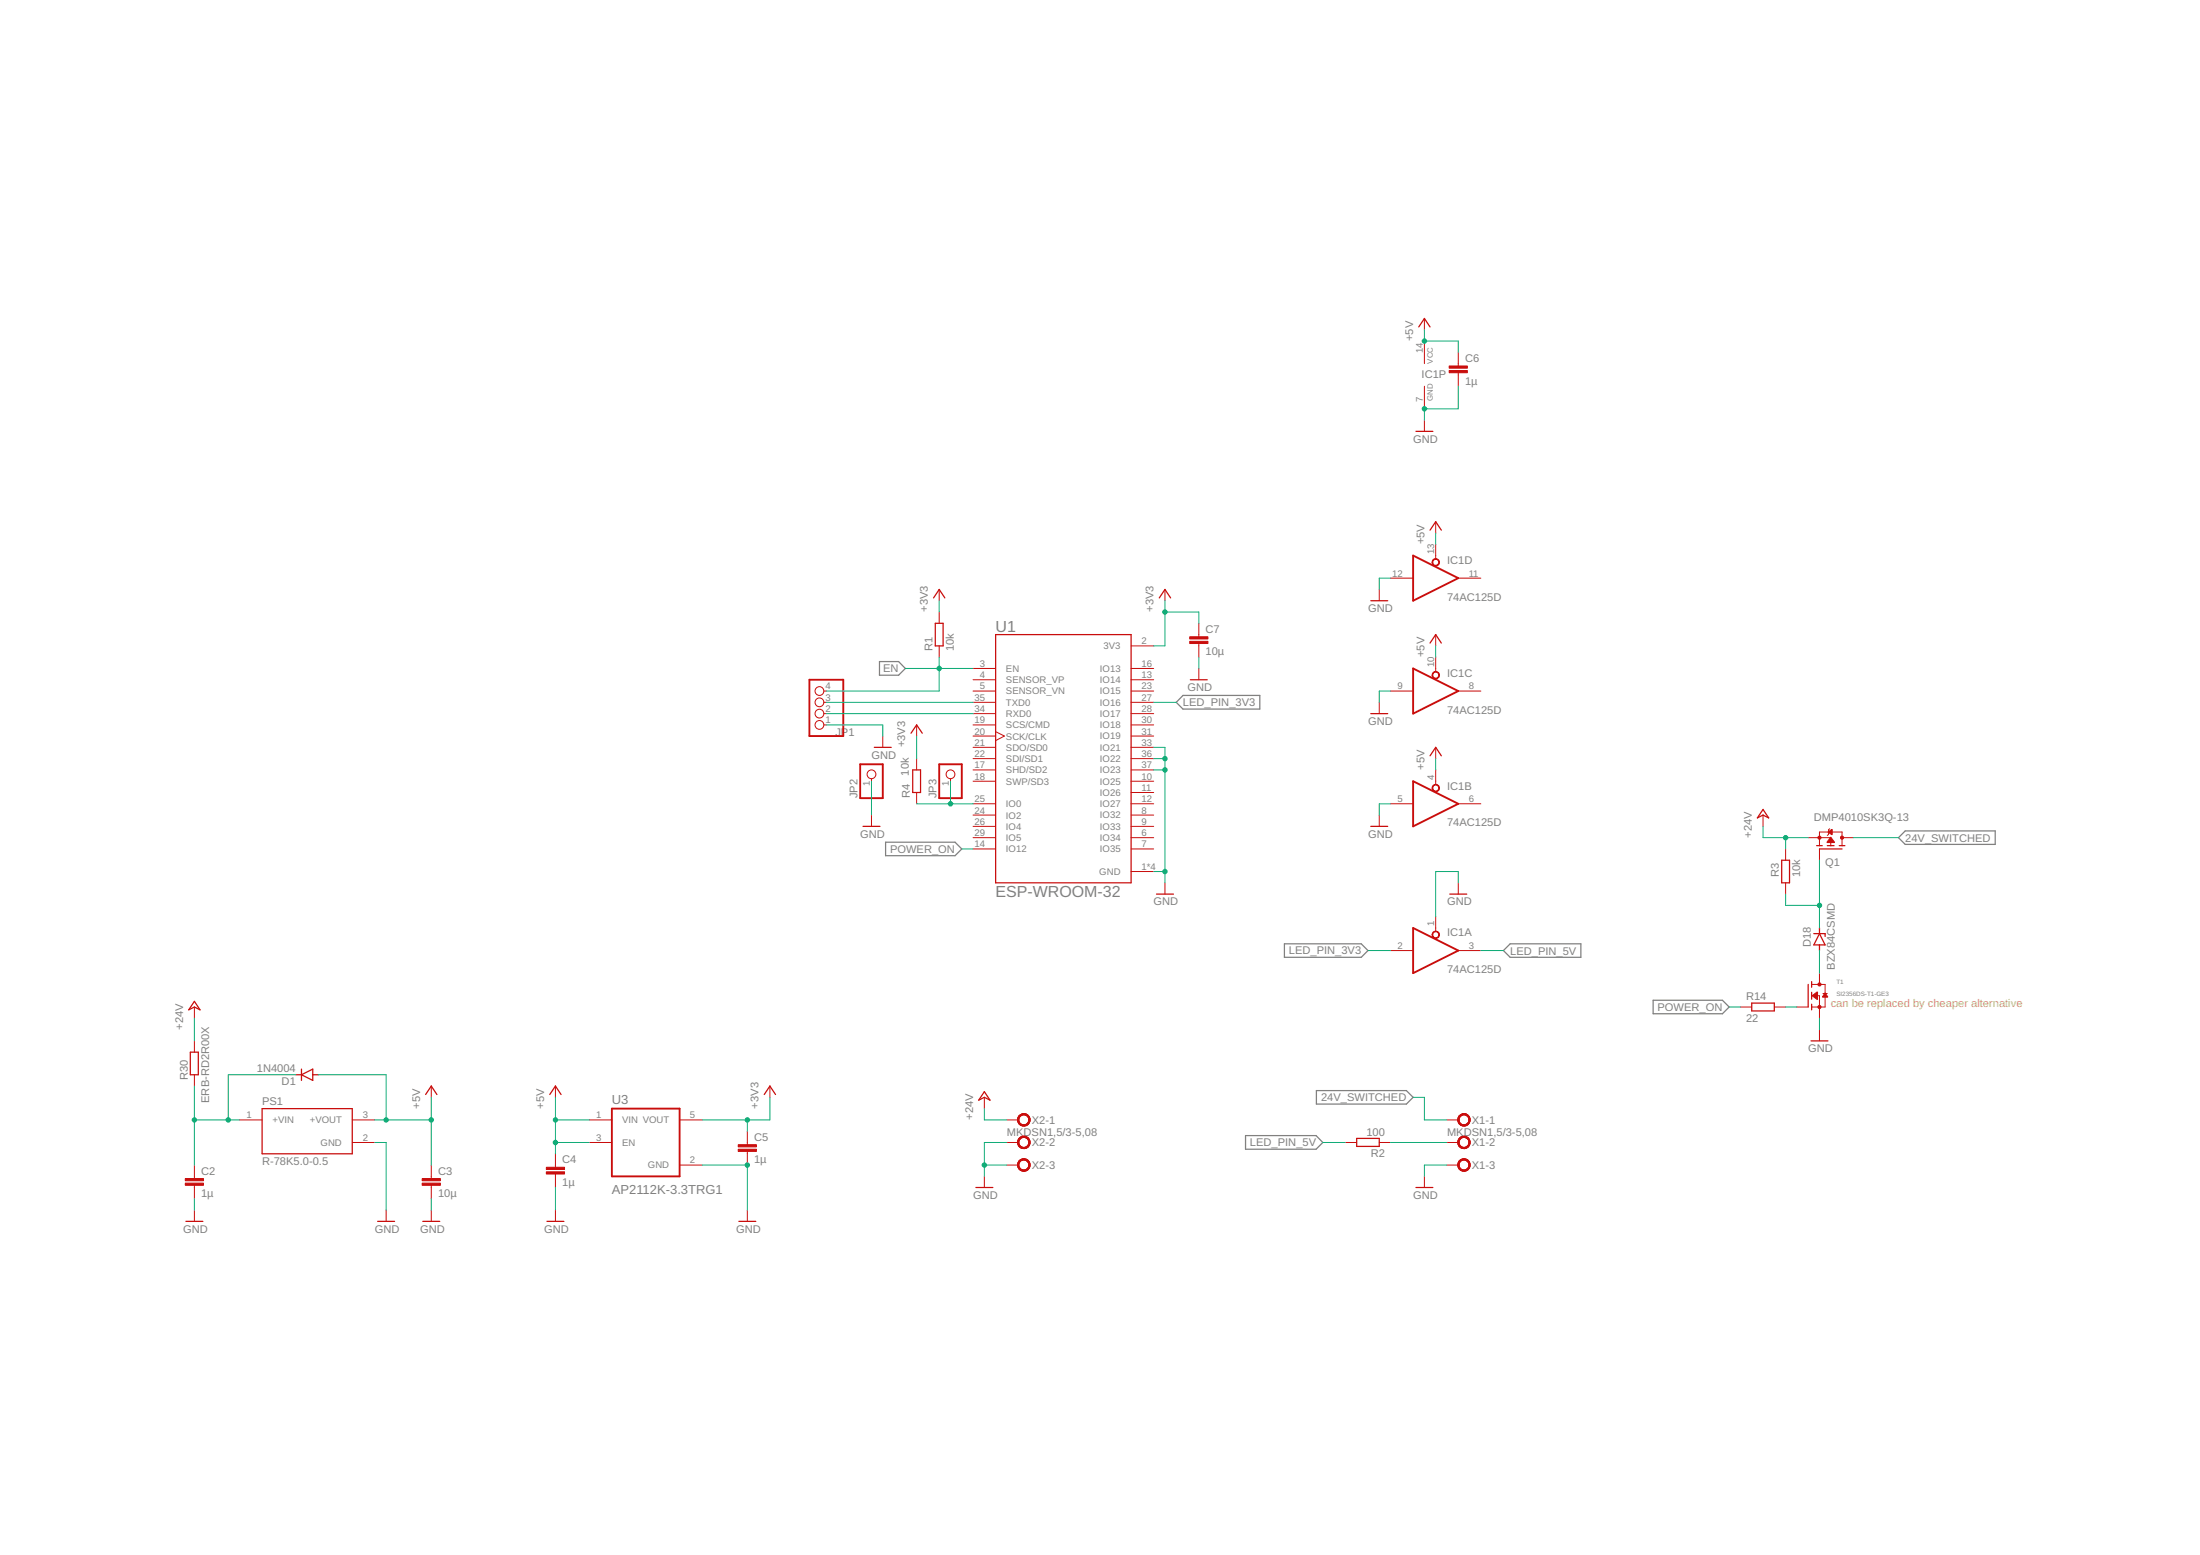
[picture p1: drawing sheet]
<svg xmlns="http://www.w3.org/2000/svg" width="297mm" height="210mm" viewBox="0 0 297 210" stroke-linecap="round" stroke-linejoin="round" font-family="sans-serif">
<path d="M118.7 89.3h2.6l.9 .9-.9 .9h-2.6zM159.7 93.9h10.4v1.8h-10.4l-.9-.9zM119.6 113.7h9.3l1 .9-1 .9h-9.3zM256.3 113.1l.9-.9h12.2v1.8h-12.2zM173.4 127.4h10.4l.9 .9-.9 .9h-10.4zM203 128.3l.9-.9h9.5v1.8h-9.5zM223.2 135h9.4l.9 .9-.9 .9h-9.4zM168.2 153.3h9.5l.9 .9-.9 .9h-9.5zM177.7 147.2h12.2l.9 .9-.9 .9h-12.2z" fill="none" stroke="#808080" stroke-width=".17"/>
<g fill="none" stroke="#c90d0c" stroke-width=".17">
<path d="M191.2 58.2h2.3M191.6 44.1l.7-1.1 .8 1.1M193.1 71.6l.7-1.2 .8 1.2M123 99l.8-1.1 .7 1.1M126 80.7l.8-1.1 .8 1.1M126.3 84.1h1v3.1h-1zM134.4 85.7h18.3v33.5h-18.3zM156.5 80.7l.8-1.1 .8 1.1M160.7 91.8h2.3M185.1 96.3h2.3M185.1 81.1h2.3M193.1 86.8l.7-1.1 .8 1.1"/>
<path d="M116.5 111.5h2.3M118 100.9h2.3M123.2 103.9h1.1v3.1h-1.1zM185.1 111.5h2.3M193.1 102l.7-1.1 .8 1.1M238 109.3l.8 1.1-.8-.4-.7 .4zM240.6 116.1h1v3.1h-1zM245.3 114.2h.7M245.7 114.6h3M246.7 114.2h.9M248.3 114.2h.8M26.2 135.2l.8 1.1-.8-.4-.7 .4z"/>
<path d="M156.1 120.7h2.3M195.7 120.7h2.3M236.5 135.4h3.1v1.1h-3.1zM244.1 132.9v3M244.6 132.5v.8M244.6 133.9v1M244.6 135.6v.7M244.9 126h1.5v.4M245.7 126l.7 1.6h-1.5zM245.7 125.3v.7M245.7 127.6v.7M25.7 142h1.1v3.1h-1.1z"/>
<path d="M35.4 149.6h12.2v6.1h-12.2zM40 145.1h.7M40.7 145.1l1.5-.8v1.5zM40.7 144.3v1.5M42.2 145.1h.8M57.5 147.7l.7-1.1 .8 1.1M74.2 147.7l.8-1.1 .8 1.1M103.2 147.7l.7-1.1 .8 1.1M132.9 147.4l.8 1.1-.8-.4-.8 .4zM183.2 153.7h3v1h-3zM244.5 140.5h2.3M25.1 164.9h2.3"/>
<path d="M51 164.9h2.3M57.1 164.9h2.3M73.9 164.9h2.2M99.8 164.9h2.2M131.8 160.3h2.2M191.2 160.3h2.3"/>
</g>
<g fill="none" stroke="#c90d0c" stroke-width=".14">
<path d="M192.3 43v1.5M192.3 46v3.1M192.3 52.1v3.1M192.3 56.7v1.5M196.9 47.6v1.8M196.9 50.3v1.8M126.8 79.6v1.5M157.3 79.6v1.5M186.2 79.6v1.5M187.7 78h3.1M193.8 70.4v1.5M193.8 73.5v1.9"/>
<path d="M196.9 78h3M111.2 93.3h.4M111.2 94.8h.4M111.2 96.3h.4M111.2 97.9h.4M119.2 99.4v1.5M123.8 97.9v1.5M126.8 82.6v1.5M126.8 87.2v1.5M131.4 90.2h3M131.4 91.8h3M131.4 93.3h3"/>
<path d="M131.4 94.8h3M131.4 96.3h3M131.4 97.9h3M131.4 99.4h3M134.4 98.8l1.2 .6-1.2 .6M152.7 87.2h3.1M152.7 90.2h3.1M152.7 91.8h3.1M152.7 93.3h3.1M152.7 94.8h3.1M152.7 96.3h3.1M152.7 97.9h3.1"/>
<path d="M152.7 99.4h3.1M161.9 84.1v1.9M161.9 86.9v1.8M161.9 90.2v1.6M186.2 94.8v1.5M187.7 93.3h3.1M193.8 85.7v1.5M193.8 88.7v2M196.9 93.3h3M117.7 105.1v.4M117.7 110v1.5M123.8 102.4v1.5"/>
<path d="M123.8 107v1.5M128.3 105.1v.4M131.4 113.1h3M131.4 114.6h3M131.4 105.5h3M131.4 103.9h3M131.4 100.9h3M131.4 102.4h3M131.4 108.5h3M131.4 110h3M131.4 111.5h3M152.7 117.6h3.1"/>
<path d="M152.7 113.1h3.1M152.7 114.6h3.1M152.7 105.5h3.1M152.7 103.9h3.1M152.7 100.9h3.1M152.7 102.4h3.1M152.7 108.5h3.1M152.7 110h3.1M152.7 111.5h3.1M152.7 107h3.1M157.3 119.2v1.5M186.2 110v1.5"/>
<path d="M187.7 108.5h3.1M193.8 100.9v1.5M193.8 103.9v2M196.9 108.5h3M196.9 119.2v1.5M238 110v1.5M241.1 114.6v1.5M241.1 119.2v1.5M244.1 113.1h3.1v1.1M245.7 114.2v-1.9h3v1.9M245.7 114.6v1.5M247 111.9l-.1 .1v.6l-.2 .2"/>
<path d="M248.7 113.1h1.5M26.2 135.9v1.6M187.7 128.3h3.1M193.8 123.7v2M196.9 128.3h3M235 135.9h1.5M239.6 135.9h1.5M242.6 135.9h1.5M244.6 134.4h1.1v3.1M244.6 132.9h1.8v3h-1.8M245.7 131.4v1.5M245.7 139v1.5"/>
<path d="M246.1 134.1h.6M26.2 140.5v1.5M26.2 145.1v1.5M26.2 157.3v1.8M26.2 160v1.8M32.3 151.2h3.1M47.6 151.2h3M47.6 154.2h3M58.2 146.6v1.5M58.2 157.3v1.8M58.2 160v1.8M75 146.6v1.5"/>
<path d="M75 155.7v1.9M75 158.5v1.8M79.6 151.2h3M79.6 154.2h3M91.8 151.2h3M91.8 157.3h3M100.9 152.7v1.8M100.9 155.4v1.9M103.9 146.6v1.5M132.9 148.1v1.5M132.9 158.8v1.5M136 151.2h1.5"/>
<path d="M136 154.2h1.5M136 157.3h1.5M181.7 154.2h1.5M186.2 154.2h1.5M192.3 158.8v1.5M195.4 151.2h1.5M195.4 154.2h1.5M195.4 157.3h1.5M26.2 163.3v1.6M52.1 163.3v1.6M58.2 163.3v1.6M75 163.3v1.6"/>
<path d="M100.9 163.3v1.6"/>
<circle cx="110.6" cy="94.8" r=".59"/>
<circle cx="110.6" cy="97.9" r=".59"/>
<circle cx="110.6" cy="96.3" r=".59"/>
<circle cx="110.6" cy="93.3" r=".59"/>
<circle cx="117.7" cy="104.5" r=".59"/>
<circle cx="128.3" cy="104.5" r=".59"/>
</g>
<g fill="#c90d0c" stroke="#c90d0c" stroke-width=".14">
<path d="M197 150.6a.83 .83 0 0 1 1.3 .1 .83 .83 0 0 1-.4 1.2 .83 .83 0 0 1-1.1-.7h.2a.68 .68 0 0 1 .9-.7 .68 .68 0 0 1 .2 1.1 .68 .68 0 0 1-1.1-.2v-.2h-.2z" fill-rule="evenodd"/>
<path d="M197 150.6a.83 .83 0 0 1 1.3 .1 .83 .83 0 0 1-.4 1.2 .83 .83 0 0 1-1.1-.7h.2a.68 .68 0 0 1 .9-.7 .68 .68 0 0 1 .2 1.1 .68 .68 0 0 1-1.1-.2v-.2h-.2z" fill-rule="evenodd"/>
<path d="M197 150.6a.83 .83 0 0 1 1.3 .1 .83 .83 0 0 1-.4 1.2 .83 .83 0 0 1-1.1-.7h.2a.68 .68 0 0 1 .9-.7 .68 .68 0 0 1 .2 1.1 .68 .68 0 0 1-1.1-.2v-.2h-.2z" fill-rule="evenodd"/>
<path d="M197 153.7a.83 .83 0 0 1 1.3 0 .83 .83 0 0 1-.4 1.3 .83 .83 0 0 1-1.1-.8h.2a.68 .68 0 0 1 .9-.6 .68 .68 0 0 1 .2 1.1 .68 .68 0 0 1-1.1-.3v-.2h-.2z" fill-rule="evenodd"/>
<path d="M197 153.7a.83 .83 0 0 1 1.3 0 .83 .83 0 0 1-.4 1.3 .83 .83 0 0 1-1.1-.8h.2a.68 .68 0 0 1 .9-.6 .68 .68 0 0 1 .2 1.1 .68 .68 0 0 1-1.1-.3v-.2h-.2z" fill-rule="evenodd"/>
<path d="M197 153.7a.83 .83 0 0 1 1.3 0 .83 .83 0 0 1-.4 1.3 .83 .83 0 0 1-1.1-.8h.2a.68 .68 0 0 1 .9-.6 .68 .68 0 0 1 .2 1.1 .68 .68 0 0 1-1.1-.3v-.2h-.2z" fill-rule="evenodd"/>
<path d="M197 156.7a.83 .83 0 0 1 1.3 .1 .83 .83 0 0 1-.4 1.2 .83 .83 0 0 1-1.1-.7h.2a.68 .68 0 0 1 .9-.7 .68 .68 0 0 1 .2 1.1 .68 .68 0 0 1-1.1-.2v-.2h-.2z" fill-rule="evenodd"/>
<path d="M197 156.7a.83 .83 0 0 1 1.3 .1 .83 .83 0 0 1-.4 1.2 .83 .83 0 0 1-1.1-.7h.2a.68 .68 0 0 1 .9-.7 .68 .68 0 0 1 .2 1.1 .68 .68 0 0 1-1.1-.2v-.2h-.2z" fill-rule="evenodd"/>
<path d="M197 156.7a.83 .83 0 0 1 1.3 .1 .83 .83 0 0 1-.4 1.2 .83 .83 0 0 1-1.1-.7h.2a.68 .68 0 0 1 .9-.7 .68 .68 0 0 1 .2 1.1 .68 .68 0 0 1-1.1-.2v-.2h-.2z" fill-rule="evenodd"/>
<path d="M137.6 150.6a.84 .84 0 0 1 1.3 .1 .84 .84 0 0 1-.4 1.2 .84 .84 0 0 1-1.1-.7h.1a.69 .69 0 0 1 1-.7 .69 .69 0 0 1 .2 1.1 .69 .69 0 0 1-1.1-.2l-.1-.2h-.1z" fill-rule="evenodd"/>
<path d="M137.6 150.6a.84 .84 0 0 1 1.3 .1 .84 .84 0 0 1-.4 1.2 .84 .84 0 0 1-1.1-.7h.1a.69 .69 0 0 1 1-.7 .69 .69 0 0 1 .2 1.1 .69 .69 0 0 1-1.1-.2l-.1-.2h-.1z" fill-rule="evenodd"/>
<path d="M137.6 150.6a.84 .84 0 0 1 1.3 .1 .84 .84 0 0 1-.4 1.2 .84 .84 0 0 1-1.1-.7h.1a.69 .69 0 0 1 1-.7 .69 .69 0 0 1 .2 1.1 .69 .69 0 0 1-1.1-.2l-.1-.2h-.1z" fill-rule="evenodd"/>
<path d="M137.6 153.7a.84 .84 0 0 1 1.3 0 .84 .84 0 0 1-.4 1.3 .84 .84 0 0 1-1.1-.8h.1a.69 .69 0 0 1 1-.7 .69 .69 0 0 1 .2 1.2 .69 .69 0 0 1-1.1-.3l-.1-.2h-.1z" fill-rule="evenodd"/>
<path d="M137.6 153.7a.84 .84 0 0 1 1.3 0 .84 .84 0 0 1-.4 1.3 .84 .84 0 0 1-1.1-.8h.1a.69 .69 0 0 1 1-.7 .69 .69 0 0 1 .2 1.2 .69 .69 0 0 1-1.1-.3l-.1-.2h-.1z" fill-rule="evenodd"/>
<path d="M137.6 153.7a.84 .84 0 0 1 1.3 0 .84 .84 0 0 1-.4 1.3 .84 .84 0 0 1-1.1-.8h.1a.69 .69 0 0 1 1-.7 .69 .69 0 0 1 .2 1.2 .69 .69 0 0 1-1.1-.3l-.1-.2h-.1z" fill-rule="evenodd"/>
<path d="M137.6 156.7a.84 .84 0 0 1 1.3 .1 .84 .84 0 0 1-.4 1.2 .84 .84 0 0 1-1.1-.7h.1a.69 .69 0 0 1 1-.7 .69 .69 0 0 1 .2 1.1 .69 .69 0 0 1-1.1-.2l-.1-.2h-.1z" fill-rule="evenodd"/>
<path d="M137.6 156.7a.84 .84 0 0 1 1.3 .1 .84 .84 0 0 1-.4 1.2 .84 .84 0 0 1-1.1-.7h.1a.69 .69 0 0 1 1-.7 .69 .69 0 0 1 .2 1.1 .69 .69 0 0 1-1.1-.2l-.1-.2h-.1z" fill-rule="evenodd"/>
<path d="M137.6 156.7a.84 .84 0 0 1 1.3 .1 .84 .84 0 0 1-.4 1.2 .84 .84 0 0 1-1.1-.7h.1a.69 .69 0 0 1 1-.7 .69 .69 0 0 1 .2 1.1 .69 .69 0 0 1-1.1-.2l-.1-.2h-.1z" fill-rule="evenodd"/>
<path d="M193.5 125.8a.5 .5 0 0 1 .8 .1 .5 .5 0 0 1-.3 .8 .5 .5 0 0 1-.6-.5 .41 .41 0 0 1 .6-.4 .41 .41 0 0 1 .1 .6 .41 .41 0 0 1-.6-.1l-.1-.1z" fill-rule="evenodd"/>
<path d="M193.5 106a.51 .51 0 0 1 .8 .1 .51 .51 0 0 1-.3 .7 .51 .51 0 0 1-.6-.4 .4 .4 0 0 1 .6-.4 .4 .4 0 0 1 .2 .6 .4 .4 0 0 1-.7-.1l-.1-.1z" fill-rule="evenodd"/>
<path d="M193.5 90.8a.51 .51 0 0 1 .8 .1 .51 .51 0 0 1-.3 .7 .51 .51 0 0 1-.6-.5 .41 .41 0 0 1 .6-.3 .41 .41 0 0 1 .1 .6 .41 .41 0 0 1-.6-.1l-.1-.2z" fill-rule="evenodd"/>
<path d="M193.5 75.5a.51 .51 0 0 1 .8 .1 .51 .51 0 0 1-.3 .8 .51 .51 0 0 1-.6-.5 .41 .41 0 0 1 .6-.4 .41 .41 0 0 1 .1 .7 .41 .41 0 0 1-.6-.1l-.1-.2z" fill-rule="evenodd"/>
<path d="M246.4 134l.4 .6h-.7z" fill-rule="evenodd"/>
<path d="M244.7 134.4l.7-.5v1z" fill-rule="evenodd"/>
<path d="M246.8 112.3l.6-.3v.6z" fill-rule="evenodd"/>
<path d="M247.2 113l.5 .7h-1z" fill-rule="evenodd"/>
<circle cx="245.7" cy="135.9" r=".21"/>
<circle cx="245.7" cy="132.9" r=".21"/>
<circle cx="245.7" cy="113.1" r=".21"/>
<circle cx="248.7" cy="113.1" r=".21"/>
</g>
<g fill="#c90d0c" stroke="#c90d0c" stroke-width=".14">
<path d="M25 159.7h2.5v.3h-2.5z"/>
<path d="M25 159.1h2.5v.3h-2.5z"/>
<path d="M57 159.7h2.5v.3h-2.5z"/>
<path d="M57 159.1h2.5v.3h-2.5z"/>
<path d="M73.8 158.2h2.4v.3h-2.4z"/>
<path d="M73.8 157.6h2.4v.3h-2.4z"/>
<path d="M99.7 155.1h2.4v.3h-2.4z"/>
<path d="M99.7 154.5h2.4v.3h-2.4z"/>
<path d="M195.7 50h2.4v.3h-2.4z"/>
<path d="M195.7 49.4h2.4v.3h-2.4z"/>
<path d="M160.6 86.6h2.5v.3h-2.5z"/>
<path d="M160.6 86h2.5v.3h-2.5z"/>
</g>
<path d="M190.8 75l6.1 3-6.1 3.1zM109.3 91.8h4.6v7.6h-4.6zM190.8 90.2l6.1 3.1-6.1 3zM116.1 103.2h3.1v4.5h-3.1zM126.8 103.2h3.1v4.5h-3.1zM190.8 105.5l6.1 3-6.1 3zM190.8 125.3l6.1 3-6.1 3.1zM82.6 149.6h9.2v9.2h-9.2z" fill="none" stroke="#c90d0c" stroke-width=".25"/>
<g fill="none" stroke="#0dab76" stroke-width=".14">
<path d="M192.3 44.5v1.5h4.6v1.6M196.9 52.1v3.1h-4.6v1.5M187.7 78h-1.5v1.6M193.8 71.9v1.6M111.6 97.9h7.6v1.5M111.6 94.8h19.8M111.6 96.3h19.8M122.2 90.2h9.2M123.8 99.4v3M126.8 88.7v4.6h-15.2M126.8 81.1v1.5M155.8 94.8h3"/>
<path d="M157.3 81.1v6.1h-1.5M157.3 82.6h4.6v1.5M161.9 88.7v1.5M187.7 93.3h-1.5v1.5M193.8 87.2v1.5M117.7 105.5v4.5M123.8 108.5h7.6M128.3 105.5v3M129.9 114.6h1.5M155.8 100.9h1.5v18.3M155.8 117.6h1.5M155.8 103.9h1.5"/>
<path d="M155.8 102.4h1.5M187.7 108.5h-1.5v1.5M193.8 102.4v1.5M196.9 119.2v-1.6h-3.1v6.1M238 111.5v1.6h6.1M241.1 113.1v1.5M245.7 116.1v9.2M250.2 113.1h6.1M26.2 137.5v3M184.7 128.3h3M199.9 128.3h3.1M233.5 135.9h1.5"/>
<path d="M241.1 120.7v1.5h4.6M241.1 135.9h1.5M245.7 128.3v3.1M245.7 137.5v1.5M26.2 151.2h6.1M26.2 146.6v10.7M40 145.1h-9.2v6.1M43 145.1h9.1v6.1M50.6 151.2h7.6M50.6 154.2h1.5v9.1M58.2 148.1v9.2M75 151.2h4.6"/>
<path d="M75 154.2h4.6M75 148.1v7.6M94.8 157.3h6.1v6M100.9 151.2v1.5M103.9 148.1v3.1h-9.1M132.9 149.6v1.6h3.1M132.9 157.3h3.1M136 154.2h-3.1v4.6M178.6 154.2h3.1M187.7 154.2h7.7M190.8 148.1h1.5v3.1h3.1M195.4 157.3h-3.1v1.5"/>
<path d="M26.2 161.8v1.5M58.2 161.8v1.5M75 160.3v3"/>
</g>
<g fill="#0dab76" stroke="#0dab76" stroke-width=".14">
<circle cx="241.1" cy="113.1" r=".3"/>
<circle cx="132.9" cy="157.3" r=".3"/>
<circle cx="100.9" cy="157.3" r=".3"/>
<circle cx="157.3" cy="117.6" r=".3"/>
<circle cx="157.3" cy="103.9" r=".3"/>
<circle cx="157.3" cy="102.4" r=".3"/>
<circle cx="192.3" cy="55.2" r=".3"/>
<circle cx="58.2" cy="151.2" r=".3"/>
<circle cx="52.1" cy="151.2" r=".3"/>
<circle cx="75" cy="151.2" r=".3"/>
<circle cx="75" cy="154.2" r=".3"/>
<circle cx="192.3" cy="46" r=".3"/>
<circle cx="100.9" cy="151.2" r=".3"/>
<circle cx="157.3" cy="82.6" r=".3"/>
<circle cx="126.8" cy="90.2" r=".3"/>
<circle cx="245.7" cy="122.2" r=".3"/>
<circle cx="26.2" cy="151.2" r=".3"/>
<circle cx="30.8" cy="151.2" r=".3"/>
<circle cx="128.3" cy="108.5" r=".3"/>
</g>
<g font-size="2.2" fill="#808080">
<text x="134.4" y="85.3">U1</text>
<text x="134.4" y="121">ESP-WROOM-32</text>
</g>
<g font-size="1.8" fill="#808080">
<text x="82.6" y="149">U3</text>
<text x="82.6" y="161.2">AP2112K-3.3TRG1</text>
</g>
<g font-size="1.5" fill="#808080">
<text x="190.8" y="46" transform="rotate(-90 190.8 46)">+5V</text>
<text x="191.9" y="51">IC1P</text>
<text x="197.8" y="51.9">1µ</text>
<text x="197.8" y="48.9">C6</text>
<text x="190.8" y="59.8">GND</text>
<text x="192.3" y="73.5" transform="rotate(-90 192.3 73.5)">+5V</text>
<text x="195.4" y="76.1">IC1D</text>
<text x="125.3" y="82.6" transform="rotate(-90 125.3 82.6)">+3V3</text>
<text x="155.8" y="82.6" transform="rotate(-90 155.8 82.6)">+3V3</text>
<text x="184.7" y="82.6">GND</text>
<text x="195.4" y="81.1">74AC125D</text>
<text x="125.9" y="87.9" transform="rotate(-90 125.9 87.9)">R1</text>
<text x="128.8" y="87.9" transform="rotate(-90 128.8 87.9)">10k</text>
<text x="162.8" y="88.5">10µ</text>
<text x="162.8" y="85.4">C7</text>
<text x="192.3" y="88.7" transform="rotate(-90 192.3 88.7)">+5V</text>
<text x="119.2" y="90.8">EN</text>
<text x="159.7" y="95.3">LED_PIN_3V3</text>
<text x="160.3" y="93.3">GND</text>
<text x="195.4" y="91.4">IC1C</text>
<text x="112.8" y="99.3">JP1</text>
<text x="122.2" y="100.9" transform="rotate(-90 122.2 100.9)">+3V3</text>
<text x="184.7" y="97.8">GND</text>
<text x="195.4" y="96.3">74AC125D</text>
<text x="115.8" y="107.7" transform="rotate(-90 115.8 107.7)">JP2</text>
<text x="117.7" y="102.4">GND</text>
<text x="122.7" y="104.7" transform="rotate(-90 122.7 104.7)">10k</text>
<text x="122.9" y="107.7" transform="rotate(-90 122.9 107.7)">R4</text>
<text x="126.4" y="107.7" transform="rotate(-90 126.4 107.7)">JP3</text>
<text x="192.3" y="103.9" transform="rotate(-90 192.3 103.9)">+5V</text>
<text x="195.4" y="106.6">IC1B</text>
<text x="116.1" y="113.1">GND</text>
<text x="184.7" y="113.1">GND</text>
<text x="195.4" y="111.6">74AC125D</text>
<text x="236.5" y="113.1" transform="rotate(-90 236.5 113.1)">+24V</text>
<text x="244.9" y="110.8">DMP4010SK3Q-13</text>
<text x="257.2" y="113.6">24V_SWITCHED</text>
<text x="120.2" y="115.1">POWER_ON</text>
<text x="240.2" y="118.4" transform="rotate(-90 240.2 118.4)">R3</text>
<text x="243.1" y="118.4" transform="rotate(-90 243.1 118.4)">10k</text>
<text x="246.4" y="116.9">Q1</text>
<text x="155.8" y="122.2">GND</text>
<text x="195.4" y="122.2">GND</text>
<text x="174" y="128.8">LED_PIN_3V3</text>
<text x="195.4" y="131.4">74AC125D</text>
<text x="195.4" y="126.4">IC1A</text>
<text x="203.9" y="128.8">LED_PIN_5V</text>
<text x="244.5" y="127.9" transform="rotate(-90 244.5 127.9)">D18</text>
<text x="247.7" y="130.9" transform="rotate(-90 247.7 130.9)">BZX84CSMD</text>
<text x="223.8" y="136.5">POWER_ON</text>
<text x="235.8" y="137.9">22</text>
<text x="235.8" y="135">R14</text>
<text x="24.7" y="139" transform="rotate(-90 24.7 139)">+24V</text>
<text x="244.1" y="142">GND</text>
<text x="25.3" y="145.8" transform="rotate(-90 25.3 145.8)">R30</text>
<text x="28.2" y="148.9" transform="rotate(-90 28.2 148.9)">ERB-RD2R00X</text>
<text x="34.7" y="144.7">1N4004</text>
<text x="35.4" y="149.2">PS1</text>
<text x="38" y="146.4">D1</text>
<text x="56.7" y="149.6" transform="rotate(-90 56.7 149.6)">+5V</text>
<text x="73.5" y="149.6" transform="rotate(-90 73.5 149.6)">+5V</text>
<text x="102.4" y="149.6" transform="rotate(-90 102.4 149.6)">+3V3</text>
<text x="178.4" y="148.6">24V_SWITCHED</text>
<text x="101.8" y="154">C5</text>
<text x="131.4" y="151.2" transform="rotate(-90 131.4 151.2)">+24V</text>
<text x="135.9" y="153.4">MKDSN1,5/3-5,08</text>
<text x="139.3" y="151.7">X2-1</text>
<text x="139.3" y="154.7">X2-2</text>
<text x="168.8" y="154.7">LED_PIN_5V</text>
<text x="184.5" y="153.3">100</text>
<text x="195.4" y="153.4">MKDSN1,5/3-5,08</text>
<text x="198.7" y="151.7">X1-1</text>
<text x="198.7" y="154.7">X1-2</text>
<text x="27.2" y="161.6">1µ</text>
<text x="27.2" y="158.6">C2</text>
<text x="35.4" y="157.3">R-78K5.0-0.5</text>
<text x="59.2" y="161.6">10µ</text>
<text x="59.2" y="158.6">C3</text>
<text x="75.9" y="160.1">1µ</text>
<text x="75.9" y="157">C4</text>
<text x="101.8" y="157">1µ</text>
<text x="131.4" y="161.8">GND</text>
<text x="139.3" y="157.8">X2-3</text>
<text x="185.1" y="156.2">R2</text>
<text x="190.8" y="161.8">GND</text>
<text x="198.7" y="157.8">X1-3</text>
<text x="24.7" y="166.4">GND</text>
<text x="50.6" y="166.4">GND</text>
<text x="56.7" y="166.4">GND</text>
<text x="73.5" y="166.4">GND</text>
<text x="99.4" y="166.4">GND</text>
</g>
<text font-size="1.5" fill="#c8c832" x="247.2" y="135.9">can be replaced by cheaper alternative</text>
<g font-size="1.3" fill="#808080">
<text x="192.1" y="47.7" transform="rotate(-90 192.1 47.7)">14</text>
<text x="192.1" y="54.3" transform="rotate(-90 192.1 54.3)">7</text>
<text x="188" y="77.8">12</text>
<text x="193.6" y="74.8" transform="rotate(-90 193.6 74.8)">13</text>
<text x="198.3" y="77.8">11</text>
<text x="149" y="87.6">3V3</text>
<text x="154.1" y="87">2</text>
<text x="111.4" y="94.6">3</text>
<text x="111.4" y="93.1">4</text>
<text x="131.6" y="94.6">35</text>
<text x="132.3" y="90">3</text>
<text x="132.3" y="91.5">4</text>
<text x="132.3" y="93.1">5</text>
<text x="135.8" y="90.7">EN</text>
<text x="135.8" y="92.2">SENSOR_VP</text>
<text x="135.8" y="93.7">SENSOR_VN</text>
<text x="135.8" y="95.3">TXD0</text>
<text x="148.5" y="90.7">IO13</text>
<text x="148.5" y="92.2">IO14</text>
<text x="148.5" y="93.7">IO15</text>
<text x="148.5" y="95.2">IO16</text>
<text x="154.1" y="90">16</text>
<text x="154.1" y="91.5">13</text>
<text x="154.1" y="93.1">23</text>
<text x="154.1" y="94.6">27</text>
<text x="188.7" y="93.1">9</text>
<text x="193.6" y="90" transform="rotate(-90 193.6 90)">10</text>
<text x="198.3" y="93.1">8</text>
<text x="111.4" y="97.6">1</text>
<text x="111.4" y="96.1">2</text>
<text x="131.6" y="96.1">34</text>
<text x="131.6" y="97.6">19</text>
<text x="131.6" y="99.2">20</text>
<text x="131.6" y="100.7">21</text>
<text x="135.8" y="96.8">RXD0</text>
<text x="135.8" y="98.3">SCS/CMD</text>
<text x="135.8" y="99.8">SCK/CLK</text>
<text x="135.8" y="101.3">SDO/SD0</text>
<text x="148.5" y="96.8">IO17</text>
<text x="148.5" y="98.3">IO18</text>
<text x="148.5" y="99.8">IO19</text>
<text x="148.5" y="101.3">IO21</text>
<text x="154.1" y="96.1">28</text>
<text x="154.1" y="97.6">30</text>
<text x="154.1" y="99.2">31</text>
<text x="154.1" y="100.7">33</text>
<text x="117.5" y="106.1" transform="rotate(-90 117.5 106.1)">1</text>
<text x="128.1" y="106.1" transform="rotate(-90 128.1 106.1)">1</text>
<text x="131.6" y="105.2">18</text>
<text x="131.6" y="103.7">17</text>
<text x="131.6" y="102.2">22</text>
<text x="135.8" y="105.9">SWP/SD3</text>
<text x="135.8" y="104.4">SHD/SD2</text>
<text x="135.8" y="102.9">SDI/SD1</text>
<text x="148.5" y="102.9">IO22</text>
<text x="148.5" y="104.4">IO23</text>
<text x="148.5" y="105.9">IO25</text>
<text x="148.5" y="107.4">IO26</text>
<text x="154.1" y="102.2">36</text>
<text x="154.1" y="103.7">37</text>
<text x="154.1" y="105.2">10</text>
<text x="154.1" y="106.8">11</text>
<text x="193.6" y="105.2" transform="rotate(-90 193.6 105.2)">4</text>
<text x="131.6" y="108.3">25</text>
<text x="131.6" y="109.8">24</text>
<text x="131.6" y="111.3">26</text>
<text x="131.6" y="112.9">29</text>
<text x="135.8" y="109">IO0</text>
<text x="135.8" y="110.5">IO2</text>
<text x="135.8" y="112">IO4</text>
<text x="135.8" y="113.5">IO5</text>
<text x="148.5" y="113.5">IO34</text>
<text x="148.5" y="109">IO27</text>
<text x="148.5" y="110.5">IO32</text>
<text x="148.5" y="112">IO33</text>
<text x="154.1" y="112.9">6</text>
<text x="154.1" y="108.3">12</text>
<text x="154.1" y="109.8">8</text>
<text x="154.1" y="111.3">9</text>
<text x="188.7" y="108.3">5</text>
<text x="198.3" y="108.3">6</text>
<text x="131.6" y="114.4">14</text>
<text x="135.8" y="115.1">IO12</text>
<text x="148.4" y="118.1">GND</text>
<text x="148.5" y="115.1">IO35</text>
<text x="154.1" y="117.4">1*4</text>
<text x="154.1" y="114.4">7</text>
<text x="193.6" y="125.1" transform="rotate(-90 193.6 125.1)">1</text>
<text x="188.7" y="128.1">2</text>
<text x="198.3" y="128.1">3</text>
<text x="33.3" y="151">1</text>
<text x="36.8" y="151.6">+VIN</text>
<text x="41.8" y="151.6">+VOUT</text>
<text x="43.3" y="154.7">GND</text>
<text x="49" y="154">2</text>
<text x="49" y="151">3</text>
<text x="80.5" y="151">1</text>
<text x="80.5" y="154">3</text>
<text x="84" y="151.6">VIN VOUT</text>
<text x="84" y="154.7">EN</text>
<text x="93.2" y="151">5</text>
<text x="87.5" y="157.7">GND</text>
<text x="93.2" y="157">2</text>
</g>
<g font-size="1.1" fill="#808080">
<text x="193.5" y="49.1" transform="rotate(-90 193.5 49.1)">VCC</text>
<text x="193.5" y="54.1" transform="rotate(-90 193.5 54.1)">GND</text>
</g>
<g font-size=".8" fill="#808080">
<text x="247.9" y="134.4">SI2356DS-T1-GE3</text>
<text x="247.9" y="132.9">T1</text>
</g>
</svg>
